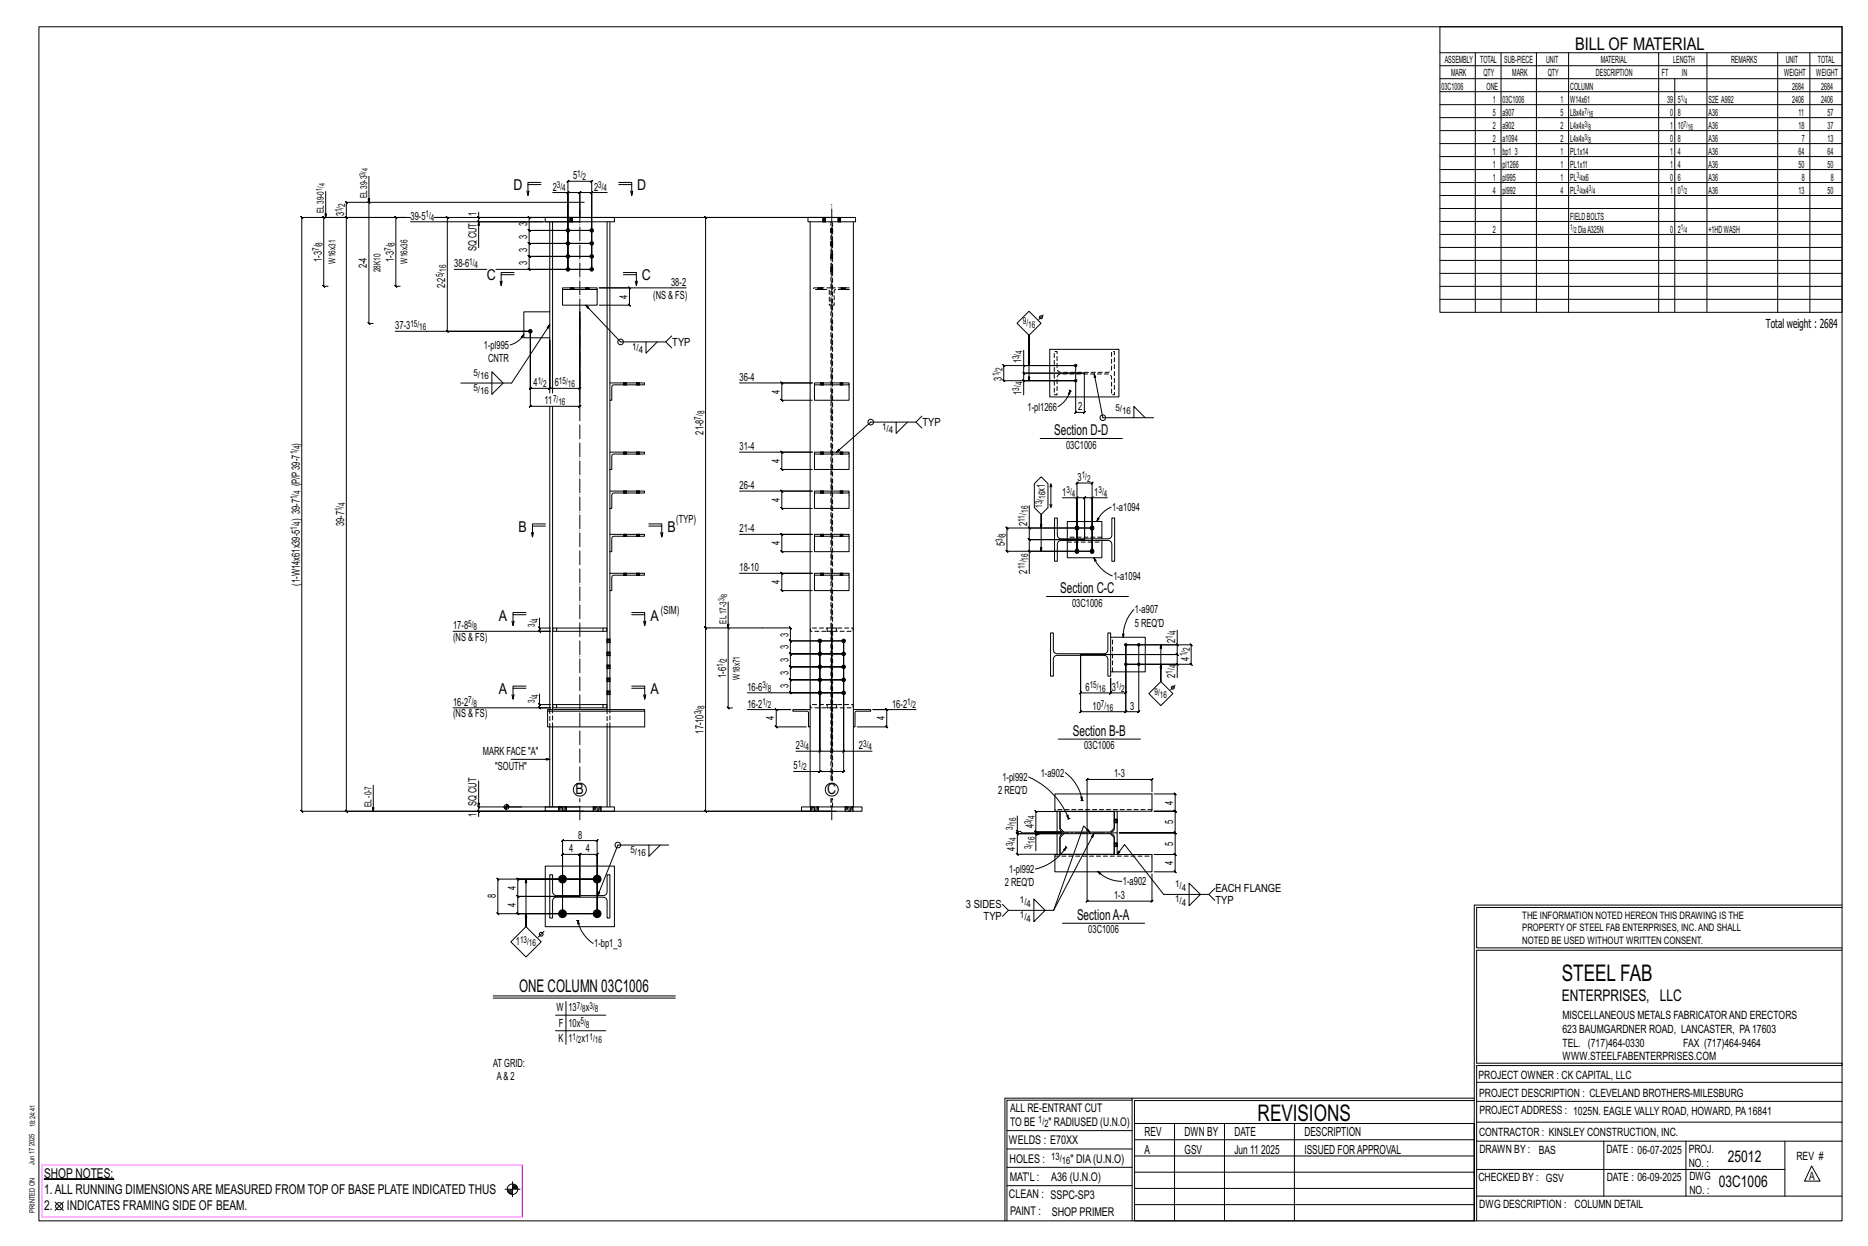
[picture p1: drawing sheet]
<svg xmlns="http://www.w3.org/2000/svg" width="914mm" height="610mm" viewBox="0 0 914 610" stroke-linecap="round" stroke-linejoin="round" font-family="sans-serif">
<g fill="#000" stroke="#000" stroke-width=".49">
<path d="M22 577h34z"/>
<circle cx="278" cy="119" r=".9"/>
<circle cx="278" cy="113" r=".9"/>
<circle cx="290" cy="113" r=".9"/>
<circle cx="290" cy="119" r=".9"/>
<circle cx="278" cy="125" r=".9"/>
<circle cx="278" cy="132" r=".9"/>
<circle cx="290" cy="125" r=".9"/>
<circle cx="290" cy="132" r=".9"/>
<circle cx="260" cy="162" r=".9"/>
<circle cx="527" cy="179" r=".6"/>
<circle cx="527" cy="186" r=".6"/>
<circle cx="527" cy="258" r="1"/>
<circle cx="535" cy="258" r="1"/>
<circle cx="527" cy="270" r="1"/>
<circle cx="535" cy="270" r="1"/>
<circle cx="401" cy="320" r=".9"/>
<circle cx="401" cy="314" r=".9"/>
<circle cx="413" cy="314" r=".9"/>
<circle cx="413" cy="320" r=".9"/>
<circle cx="551" cy="315" r=".6"/>
<circle cx="557" cy="315" r=".6"/>
<circle cx="401" cy="333" r=".9"/>
<circle cx="401" cy="326" r=".9"/>
<circle cx="401" cy="339" r=".9"/>
<circle cx="413" cy="333" r=".9"/>
<circle cx="413" cy="326" r=".9"/>
<circle cx="413" cy="339" r=".9"/>
<circle cx="551" cy="325" r=".6"/>
<circle cx="557" cy="325" r=".6"/>
<circle cx="275" cy="430" r="1.9"/>
<circle cx="292" cy="430" r="1.9"/>
<circle cx="275" cy="447" r="1.9"/>
<circle cx="292" cy="447" r="1.9"/>
</g>
<g fill="none" stroke="#000" stroke-width=".49">
<path d="M19 13h883v584h-883zM705 13h197v140h-197zM705 26h197M705 32h197M705 39h197M722 26v127M735 26v127M752 26v127M768 26v127M812 26v127M820 39v114M836 26v127"/>
<path d="M870 26v127M886 26v127M705 45h197M705 51h197M705 58h197M705 64h197M705 70h197M705 77h197M159 94v12M180 98l1 1zM181 86v72h-1l1 1v-1h2M258 93v3"/>
<path d="M258 90h7M265 89h-7v7l1-3M271 94h7v38v-43l1-1-1 1h12h-1l1-1v1v43v-38h7M278 94v1l1-1zM278 94h6l-1 1 1-1v12v-12l-1 1 1-1h6M286 99h-116l-1-1 1 1v7h-13M290 94l-1 1zM303 89h6v7l1-3M303 90h6M309 93v3M705 83h197M705 89h197"/>
<path d="M705 96h197M158 106l1 1zM158 106v34l1 1-1-1h3M169 106l1 1zM193 106l1 1zM194 106v34h-1l1 1v-1h2M199 106h-29h-1l1 1v-1v291l-1-1 1 1h116M201 106h-53h-1l1 1v-1v291l-1-1 1 1h259M201 109h65M234 106l1 1zM234 104v2h50h-25l1 1-1-1v7v-1l1 1h-1h31h-31v-1l1 1h-1v6l1 1-1-1h31h-31l1 1-1-1v6l1 1-1-1h31h-31l1 1-1-1v7v-1l1 1h-1h31h-47M234 106v3v-1l1 1h-1h50"/>
<path d="M234 109v12M267 106h34v3h-34zM269 109v83M270 109v83M279 106h.1M279 109h.1M280 106h.1M280 109h.1M297 109v238M299 109v238M396 106h23v3h-23zM397 109v238"/>
<path d="M403 106h.1M403 109h.1M404 106h.1M404 109h.1M407 118h.1M407 120h.1M407 112h.1M407 114h.1M407 106h-194h6h-1l1 1v-1v56h-1l1 1v-1h41h-67M408 118h.1M408 120h.1M408 112h.1"/>
<path d="M408 114h.1M409 106h-64l1 1-1-1v201M410 106h.1M410 109h.1M411 106h.1M411 109h.1M418 109v238M705 102h197M705 108h197M705 115h197M222 132h16M245 138v2"/>
<path d="M245 134h7M252 133h-7v7l1-2M305 133h7v7v-2M305 134h7M311 138l1 2M407 131h.1M407 133h.1M407 125h.1M407 126h.1M408 131h.1M408 133h.1M408 125h.1"/>
<path d="M408 126h.1M705 121h197M705 127h197M705 134h197M269 153h-13v12h13M269 159l-19 28h-24M275 141h17v1h-17zM275 142v7h17v-7M287 149l17 18h22l3-3M336 141h-43h15v-1l1 1h-1v8l1 1-1-1h-15M400 141h.1M400 142h.1"/>
<path d="M403 141h.1M403 142h.1M412 141h.1M412 142h.1M414 141h.1M414 142h.1M504 152l6 6-6 6-6-6zM511 154l-3 2M705 140h197M705 146h197M255 165l1-1v1zM256 164a11 11 0 0 1-6 5"/>
<path d="M260 162v28h-1l1-1v1h9l1-1-1 1v-24v24l1-1-1 1h15h-1l1-1v1v-37v46v-1l-1 1h1h-24v-1l-1 1h1zM316 167v6l6-6M326 167l3 3M501 178l1 1zM501 171v8h26h-36v-1l1 1h-1v7l1 1-1-1h36h-26v7M501 179v4v-1l1 1h-1h30M504 179v-15v22M514 171h34v23h-34zM527 179v23h-1l1-1v1h4h-1l1-1v1v-19M241 182l5 5-5 6zM269 199v148M270 199v148"/>
<path d="M299 187h16v1h-15l-1 1v7M305 187h.1M305 188h.1M307 187h.1M307 188h.1M312 187h.1M312 188h.1M313 187h.1M313 188h.1M362 187h36h-15h-1l1 1v-1v9l-1-1 1 1h15M399 187h17v1h-17zM399 188v8h17v-8"/>
<path d="M402 187h.1M402 188h.1M403 187h.1M403 188h.1M411 187h.1M411 188h.1M413 187h.1M413 188h.1M501 186l1 1zM523 191h1M524 191v2h-1zM524 191a13 13 0 0 1-6 8"/>
<path d="M524 191h.1M531 183h-30v-1l1 1h-1v3M536 183l4 21h25M439 207v5l5-5M448 207l3 2M451 204l-3 3h-22l-16 14M509 215h40M555 204v-5l6 5M299 221h16v1h-15l-1 1v7M305 221h.1M305 222h.1M307 221h.1"/>
<path d="M307 222h.1M312 221h.1M312 222h.1M313 221h.1M313 222h.1M362 221h36h-15h-1l1 1v-1v9l-1-1 1 1h15M399 221h17v1h-17zM399 222v8h17v-8M402 221h.1M402 222h.1M403 221h.1M403 222h.1"/>
<path d="M411 221h.1M411 222h.1M413 221h.1M413 222h.1M506 237l4-4 3 4v11l-3 4-4-4zM514 238v-1v11M514 237l1 1M261 257h6M267 256h-6v7v-2M299 240h16v1h-15l-1 1v7M305 240h.1M305 241h.1"/>
<path d="M307 240h.1M307 241h.1M312 240h.1M312 241h.1M313 240h.1M313 241h.1M318 256h6v7v-2M318 257h6M362 240h36h-15h-1l1 1v-1v9l-1-1 1 1h15M399 240h17v1h-17zM399 241v8h17v-8M402 240h.1"/>
<path d="M402 241h.1M403 240h.1M403 241h.1M411 240h.1M411 241h.1M413 240h.1M413 241h.1M503 258l1 1zM504 247v11h31h-42h-1l1 1v-1v12l-1-1 1 1h42h-31v11M504 258v6h-1l1 1v-1h27M510 258v-6v18M514 247v1l1-1"/>
<path d="M516 253h2v9v1l1 1 24-1 1-1v-9h2v22h-2v-9v-1l-2-1-23 1-1 1v9h-2zM520 244h7v26v-34v1l1-1h-1h8l-1 1 1-1v34v-26h7M527 244l1-1zM527 244h4h-1l1-1v1v20M534 244l1-1zM535 244h-4v-1l-1 1h1v20M537 253l1 1-1 1zM544 248a13 13 0 0 0-7 7M260 261l1 2M299 261h16v1h-15l-1 1v7M305 261h.1M305 262h.1"/>
<path d="M307 261h.1M307 262h.1M312 261h.1M312 262h.1M313 261h.1M313 262h.1M323 261l1 2M362 261h36h-15h-1l1 1v-1v9l-1-1 1 1h15M399 261h17v1h-17zM399 262v8h17v-8M402 261h.1M402 262h.1"/>
<path d="M403 261h.1M403 262h.1M411 261h.1M411 262h.1M413 261h.1M413 262h.1M503 269l1 1zM522 264v-9h17v9M522 264v9h17v-9M531 264h-27h-1l1 1v-1v6M535 273l2 1-1 1zM535 273a17 17 0 0 0 9 9"/>
<path d="M257 300h-6v6l1-2M299 280h16v1h-15l-1 1v7M305 280h.1M305 281h.1M307 280h.1M307 281h.1M309 300h7v6v-2M312 280h.1M312 281h.1M313 280h.1M313 281h.1M356 295v51l1 1-1-1h3"/>
<path d="M362 280h36h-15h-1l1 1v-1v9l-1-1 1 1h15M399 280h17v1h-17zM399 281v8h17v-8M402 280h.1M402 281h.1M403 280h.1M403 281h.1M411 280h.1M411 281h.1M413 280h.1M413 281h.1M512 292h40"/>
<path d="M555 298a19 19 0 0 0-5 14M251 304v2M251 301h6M264 307l1 1zM264 302v5h6M264 307v2v-1l1 1h-1h6h-48M271 307h26v2h-26zM297 319h.1M297 314h.1M297 313h.1M299 319h.1M299 314h.1"/>
<path d="M299 313h.1M309 301h7M315 304l1 2M345 307l1 1zM356 307l1 1zM514 310h2v8v1l1 1h24l1-2v-8h2v21h-2v-9v-1h-1h-24l-1 1v9h-2zM544 312h17v17h-17M549 310h1v2zM551 315v24h1l-1 1v-1h-7l-1 1 1-1v-7v7l-1 1 1-1h-15l-1 1 1-1v-19M568 315v18v-8M576 315l1 1zM576 308v7h-25v33v1l1-1h-1h6v1l1-1h-1v-33"/>
<path d="M576 315v5l1 1-1-1h-47M251 340v2M251 337h6M257 336h-6v6l1-2M264 340v5h6M297 340h.1M297 338h.1M297 333h.1M297 332h.1M297 327h.1M297 325h.1M297 321h.1"/>
<path d="M299 340h.1M299 338h.1M299 333h.1M299 332h.1M299 327h.1M299 325h.1M299 321h.1M309 336h7v6v-2M309 337h7M315 340l1 2M366 339h47h-26l-1-1 1 1v-6l-1-1 1 1h26h-26l-1-1 1 1v-7v1l-1-1h1h26h-26v1l-1-1h1v-6l-1-1 1 1h26h-26l-1-1 1 1v-6l-1-1 1 1h26h-26l-1-1 1 1v-7v1l-1-1h1h-42l1 1-1-1v90v-1l1 1h-1h64M529 320v28l-1 1 1-1h22v1l1-1h-1v-33h32l1 1-1-1v10v-1l1 1h-1h-32h25v7"/>
<path d="M529 320h47l1 1-1-1v5M562 339l6-6 6 6-6 6zM575 335l-2 3M576 324l1 1zM264 344l1 1zM264 345v1l1 1-1-1h6h-48M268 347h48v1h-48zM268 348v8h48v-8M269 356v39M270 356v39M271 345h26v1h-26zM297 356v39"/>
<path d="M299 356v39M366 347h21h-7h-1l1 1v-1v9l-1-1 1 1h15M388 347h9v9h-1v-8h-8zM397 356v39M418 347h8v1h-7v8h-1zM418 356v39M448 347h-21h7l1 1-1-1v9v-1l1 1h-1h-14M250 372h19M390 368h11v-54v63h-13M401 368l1-1zM401 377v1l1-1zM401 368h6l1-1-1 1v-61v61l1-1-1 1h6"/>
<path d="M413 368v-1l-1 1zM427 368h-14v-54v63l-1 1 1-1h-12M518 362h40M521 378a21 21 0 0 1 9 14M183 384v13M234 396l1 1zM234 382v13M247 395h8M247 395h1M247 396h1M248 393v3M248 395h1"/>
<path d="M248 394h1M248 394h.1M267 395h34v2h-34zM273 395h.1M273 397h.1M277 395h.1M277 397h.1M284 397h-50v2M284 395h-50v-1l1 1h-1v2M290 395h.1M290 397h.1M294 395h.1"/>
<path d="M294 397h.1M392 395h30v2h-30zM397 395h.1M397 397h.1M401 395h.1M401 397h.1M414 395h.1M414 397h.1M418 395h.1M418 397h.1M498 399v8h1h1h16h-7v1h-2v8M504 380a37 37 0 0 1 19 21"/>
<path d="M517 397h-1v-9h48v9h-17M517 397h2v8v2h2h23l1-2v-8h2v21h17v9h-48v-9h1zM518 397h-11l1 1-1-1v10l1 1-1-1h13h-13l1 1-1-1v1M519 397h26M522 399h1v2zM529 390h1v2zM529 392h1M530 392h.1M564 387v-6l-1 1 1-1h-32h1l-1 1v-1v60l1-1-1 1h32h-1l1-1v1v-13M565 388h10l1 1-1-1v9v-1l1 1h-1h-10h10v-1l1 1h-1v10l1 1-1-1h-27h27l1 1-1-1v11l1 1-1-1h-10h10l1 1-1-1v9v-1l1 1h-1h-10M275 411v1l1-1h-1h17v1l1-1h-1v36v-29l1-1-1 1h-8v-1l-1 1h1v21v-21v-1l-1 1h1h-9l1-1-1 1v29zM318 413v6l5-6"/>
<path d="M327 413h-25l-9 25M497 406l1 1zM498 407v1l-1-1 1 1h22h-22l-1-1 1 1v10l-1-1 1 1h20M507 408l1 1zM517 418h28M519 418v-8l1-2h24l1 2v8h2l1-1v-1l-1 2 3-5 20 25h22l3-3M521 416l1-1-1 1zM521 408l-2 2v8h26v-8l-1-2M521 407l-2-2v-8h26v8l-1 2M522 414v1M522 415a24 24 0 0 1-15 10M522 415h.1"/>
<path d="M523 401h.1M524 401h-1M533 407l-3-3-14 41M535 408l-19 37M545 414h.1M545 412h.1M545 403h.1M545 401h.1M547 414h.1M547 412h.1M547 403h.1M547 401h.1"/>
<path d="M243 430h1h48h-39l1 1-1-1v9v-1l1 1h-1h31h-31v-1l1 1h-1v8l1 1-1-1h39h-48v1l-1-1h1v-17v1zM257 430v23v-6M267 424h34v29h-34zM269 428h1v8l1 2h1h24l1-2v-8h2v21h-2v-8v-2h-2h-23l-2 2v8h-1zM506 440l6 5-6 6zM537 426l2 1-1 1zM537 426a17 17 0 0 0 12 5M582 432l6 6-6 5zM592 438l3 3M266 456l-2 2M282 450h1M283 450l1 2h-1z"/>
<path d="M283 450a18 18 0 0 0 7 12M283 450h.1M491 442l3 3h22M494 445l-3 3M520 452h40M722 443v154M722 443h180M902 444h-179v20h179M250 461l7-8 8 8-8 7zM902 465h-179v55h179v1h-179v76M241 487h90M241 488h90"/>
<path d="M272 497h25M277 490v21M272 504h25M554 538h-61v59M554 537h168M722 538h-167v13M723 539h179M723 530h179M493 553h61M555 550h167v47h-167zM555 558h167M575 550v47"/>
<path d="M599 550v47M634 550v47M723 549h179M723 558h179M785 558v27M825 558v27M874 558v27M251 578v8M251 580h1M493 571h61M493 562h61M555 573h167"/>
<path d="M555 566h167M723 572h151M887 570l4 8h-8zM27 588l4 4M31 588l-4 4M247 582h8M248 582h3M248 583h3M249 583h2M249 584h2M251 581h2M251 580h2"/>
<path d="M492 597v-60h62v60M493 580h61M555 589h167M555 581h167M723 585h179"/>
<circle cx="510" cy="155" r=".7"/>
<circle cx="304" cy="167" r="1.4"/>
<circle cx="426" cy="207" r="1.4"/>
<circle cx="540" cy="204" r="1.4"/>
<circle cx="574" cy="336" r=".7"/>
<circle cx="248" cy="395" r="1.2"/>
<circle cx="284" cy="386" r="3"/>
<circle cx="407" cy="386" r="3"/>
<circle cx="302" cy="413" r="1.4"/>
<circle cx="265" cy="457" r=".9"/>
<circle cx="29" cy="590" r="1.8"/>
<circle cx="251" cy="582" r="2.6"/>
</g>
<path d="M21 570h235v26h-235z" fill="none" stroke="#f0f" stroke-width=".5"/>
<g fill="none" stroke="#000" stroke-width=".49" stroke-dasharray="2 1.4">
<path d="M279 106h.1M279 106v3M279 109h.1M279 109v-3M279 106l1 3zM280 109v-3M280 106h.1M280 109h.1M403 106h.1M403 106v3M403 109h.1M403 109v-3"/>
<path d="M403 106v3zM403 109l1-3M403 106h1M404 109v-3M404 109h.1M407 119h1zM407 119h1M407 118h1M407 118h.1M407 120h.1M407 120h1M407 119l1 1"/>
<path d="M407 112l1 1zM407 112h1M407 112h.1M407 114h.1M407 113l1 1M407 113h1M407 109v273M407 114h1M408 118h-1M408 112h-1M408 118h.1M408 119h.1"/>
<path d="M408 112h.1M408 113h.1M410 106h.1M410 106v3M410 109h.1M410 109v-3M411 106v3zM411 109v-3M411 106h.1M411 109h.1M407 131l1 1zM407 131h1"/>
<path d="M407 131h.1M407 133h.1M407 132l1 1M407 132h1M407 125h1zM407 125h1M407 125h.1M407 126h.1M407 126h1M407 125l1 1M407 133h1M408 131h-1"/>
<path d="M408 125h-1M408 131h.1M408 132h.1M408 125h.1M408 125v1M279 141v1zM279 141h.1M280 141l-1 1M280 142v-1l-1 1M280 141v1M281 141v1M287 141v1z"/>
<path d="M287 141h.1M287 141v1M287 142l1-1-1 1M288 141v1M400 141v1M400 141h.1M401 141l-1 1M401 141v1M401 142l1-1-1 1M402 141v1M402 141h1M403 142h-1"/>
<path d="M403 142v-1M407 141h-9v1h8v7h1M408 149l1-7h7v-1h-8M412 141v1M412 141h.1M413 141l-1 1M413 142v-1l-1 1M413 141v1M414 141v1M414 141h.1M414 142h.1M414 142v-1"/>
<path d="M516 172h1v8l1 2h1h24l1-2v-8h1v21h-1v-8v-2h-2h-23l-2 2v8h-1zM305 187v1M305 187h.1M306 187l-1 1M306 187v1zM306 187v1M306 188h.1M307 187h.1M307 188h.1M307 188v-1M312 187v1M312 187h.1"/>
<path d="M312 187l1 1zM312 188h.1M313 187v1M313 187h.1M313 188h.1M313 188v-1M402 187v1M402 187h.1M402 187l1 1zM402 188h.1M403 187v1M403 187h.1"/>
<path d="M403 188h.1M403 188v-1M411 187v1M411 187h.1M412 187l-1 1M412 187v1zM412 188h.1M412 187v1M412 187h1M413 188h-1M413 188v-1M305 221v1"/>
<path d="M305 221h.1M306 221l-1 1M306 221v1zM306 221v1M306 222h.1M307 221h.1M307 222h.1M307 222v-1M312 221v1M312 221h.1M312 221l1 1zM312 222h.1"/>
<path d="M313 221v1M313 221h.1M313 222h.1M313 222v-1M402 221v1M402 221h.1M402 221l1 1zM402 222h.1M403 221v1M403 221h.1M403 222h.1M403 222v-1"/>
<path d="M411 221v1M411 221h.1M412 221l-1 1M412 221v1zM412 222h.1M412 221v1M412 221h1M413 222h-1M413 222v-1M305 240v1M305 240h.1M306 240l-1 1"/>
<path d="M306 240v1zM306 240v1M306 241h.1M307 240h.1M307 241h.1M307 241v-1M312 240v1M312 240h.1M312 240l1 1zM312 241h.1M313 240v1M313 240h.1"/>
<path d="M313 241h.1M313 241v-1M402 240v1M402 240h.1M402 240l1 1zM402 241h.1M403 240v1M403 240h.1M403 241h.1M403 241v-1M411 240v1M411 240h.1"/>
<path d="M412 240l-1 1M412 240v1zM412 241h.1M412 240v1M412 240h1M413 241h-1M413 241v-1M305 261v1M305 261h.1M306 261l-1 1M306 261v1zM306 261v1"/>
<path d="M306 262h.1M307 261h.1M307 262h.1M307 262v-1M312 261v1M312 261h.1M312 261l1 1zM312 262h.1M313 261v1M313 261h.1M313 262h.1M313 262v-1"/>
<path d="M402 261v1M402 261h.1M402 261l1 1zM402 262h.1M403 261v1M403 261h.1M403 262h.1M403 262v-1M411 261v1M411 261h.1M412 261l-1 1M412 261v1z"/>
<path d="M412 262h.1M412 261v1M412 261h1M413 262h-1M413 262v-1M522 265h17M539 263h-17M305 280v1M305 280h.1M306 280l-1 1M306 280v1zM306 280v1"/>
<path d="M306 281h.1M307 280h.1M307 281h.1M307 281v-1M312 280v1M312 280h.1M312 280l1 1zM312 281h.1M313 280v1M313 280h.1M313 281h.1M313 281v-1"/>
<path d="M402 280v1M402 280h.1M402 280l1 1zM402 281h.1M403 280v1M403 280h.1M403 281h.1M403 281v-1M411 280v1M411 280h.1M412 280l-1 1M412 280v1z"/>
<path d="M412 281h.1M412 280v1M412 280h1M413 281h-1M413 281v-1M272 309v-2M295 307v2M297 320h2zM297 320h.1M297 314h2zM297 314h.1M297 314v-1"/>
<path d="M297 314h2M299 319h-2M299 313h-2M299 319h.1M299 320l-2-1M299 314h-2M299 314h.1M299 313h.1M299 314l-2-1M397 307h8v2h-8zM405 309h2M407 307h-2"/>
<path d="M408 309h1M409 307h9v2h-9zM409 307h-1M297 339h2zM297 340h.1M297 339h.1M297 333h2zM297 333h.1M297 333v-1M297 326l2 1zM297 327h.1M297 326h.1"/>
<path d="M297 321h.1M297 340h2M297 333h2M297 327h2M297 321h2M299 338h-2M299 332h-2M299 325h-2M299 339h-2M299 340h-2M299 340h.1M299 338h.1"/>
<path d="M299 339l-2-1M299 333h-2M299 333h.1M299 332h.1M299 333l-2-1M299 327h-2M299 327h.1M299 325h.1M299 326l-2-1M299 326h-2M299 320h-2M299 321h-2"/>
<path d="M299 321h.1M545 329v-17M269 347v9M270 356v-9M272 346v-1M295 345v1M297 347v9M299 356v-9M397 345h8v1h-8zM405 346h2M407 345h-2M408 346h1"/>
<path d="M409 345h9v1h-9zM409 345h-1M273 395v2M273 395h1M274 395l-1 2M275 395h-1v2M275 395h1v2h-1zM275 395v2h-1M275 397h.1M276 395h1v2h-1M277 395v2M277 395h.1"/>
<path d="M277 397h.1M277 397v-2M290 395v2M290 395h1M291 395l-1 2M292 395h-1v2M292 395h1v2h-1zM292 395v2h-1M292 397h.1M293 395h1v2h-1M294 395v2M294 395h.1"/>
<path d="M294 397h.1M294 397v-2M397 395v2M397 395h.1M398 395h-1v2M399 395v2zM399 395h-1v2h-1M399 397h-1M399 395h1v2h-1M400 395v2M400 395h1M401 397h-1"/>
<path d="M401 397v-2M407 391v4M408 395v-4M408 382v-273M414 395v2M414 395h.1M415 395h-1v2M416 395v2zM416 395h-1v2h-1M416 397h-1M416 395h1v2h-1M417 395v2"/>
<path d="M417 395h1M418 397h-1M418 397v-2M564 396h-48M516 419h48M545 413l2 1zM545 414h.1M545 413h.1M545 402h2zM545 403v-1M545 402v-1M545 414h2"/>
<path d="M545 403h2M547 412h-2M547 401h-2M547 414h-2M547 414h.1M547 412v1M547 413l-2-1M547 413h-2M547 402h-2M547 402v1M547 401h.1M547 402l-2-1"/>
</g>
<path d="M284 382v-282M407 382v-282M284 401v-10M407 401v-10" fill="none" stroke="#000" stroke-width=".49" stroke-dasharray="6.8 1 0 1"/>
<path d="M517 407h30" fill="none" stroke="#000" stroke-width=".49" stroke-dasharray="5.8 1 1 1"/>
<g font-size="11.2">
<text x="764" y="480">STEEL FAB</text>
<text x="616" y="548">REVISIONS</text>
</g>
<g font-size="8.6">
<text x="771" y="24">BILL OF MATERIAL</text>
<text x="254" y="485">ONE COLUMN 03C1006</text>
</g>
<g font-size="7.9">
<text x="765" y="490">ENTERPRISES, LLC</text>
<text x="846" y="569">25012</text>
<text x="841" y="581">03C1006</text>
</g>
<g font-size="7.3">
<text x="251" y="93">D</text>
<text x="312" y="93">D</text>
<text x="238" y="137">C</text>
<text x="314" y="137">C</text>
<text x="516" y="213">Section D-D</text>
<text x="254" y="260">B</text>
<text x="327" y="260">B</text>
<text x="519" y="290">Section C-C</text>
<text x="244" y="304">A</text>
<text x="318" y="304">A</text>
<text x="244" y="340">A</text>
<text x="318" y="340">A</text>
<text x="525" y="360">Section B-B</text>
<text x="282" y="389">B</text>
<text x="405" y="389">C</text>
<text x="527" y="450">SectionA-A</text>
</g>
<g font-size="6.6">
<text x="22" y="576">SHOP NOTES:</text>
<text x="22" y="584">1.ALL RUNNING DIMENSIONSARE MEASURED FROM TOP OF BASE PLATE INDICATED THUS</text>
<text x="22" y="592">2.</text>
<text x="33" y="592">INDICATES FRAMING SIDE OF BEAM.</text>
</g>
<g font-size="6.1">
<text x="864" y="161">Total weight : 2684</text>
<text x="560" y="556">REV</text>
<text x="580" y="556">DWN BY</text>
<text x="604" y="556">DATE</text>
<text x="639" y="556">DESCRIPTION</text>
<text x="560" y="564">A</text>
<text x="580" y="564">GSV</text>
<text x="604" y="564">Jun 11</text>
<text x="617" y="564">2025</text>
<text x="639" y="564">ISSUED FORAPPROVAL</text>
</g>
<g font-size="5.9">
<text x="494" y="560">WELDS : E70XX</text>
<text x="494" y="569">HOLES :</text>
<text x="524" y="569">&quot; DIA(U.N.O)</text>
<text x="494" y="578">MAT'L :</text>
<text x="515" y="578">A36 (U.N.O)</text>
<text x="494" y="586">CLEAN : SSPC-SP3</text>
<text x="495" y="595">PAINT :</text>
<text x="515" y="595">SHOP PRIMER</text>
</g>
<g font-size="5.8">
<text x="494" y="544">ALL RE-ENTRANT CUT</text>
<text x="494" y="551">TO BE</text>
<text x="513" y="551">&quot; RADIUSED (U.N.O)</text>
</g>
<g font-size="5.6">
<text x="765" y="499">MISCELLANEOUS METALS FABRICATORAND ERECTORS</text>
<text x="765" y="505">623 BAUMGARDNER ROAD, LANCASTER, PA17603</text>
<text x="765" y="512">TEL. (717)464-0330</text>
<text x="824" y="512">FAX (717)464-9464</text>
<text x="765" y="519">WWW.STEELFABENTERPRISES.COM</text>
<text x="724" y="528">PROJECT OWNER : CK CAPITAL, LLC</text>
<text x="724" y="537">PROJECT DESCRIPTION : CLEVELAND BROTHERS-MILESBURG</text>
<text x="724" y="545">PROJECTADDRESS : 1025N. EAGLE VALLY ROAD, HOWARD, PA16841</text>
<text x="724" y="556">CONTRACTOR : KINSLEY CONSTRUCTION, INC.</text>
<text x="724" y="564">DRAWN BY :</text>
<text x="753" y="564">BAS</text>
<text x="786" y="564">DATE : 06-07-2025</text>
<text x="827" y="564">PROJ.</text>
<text x="879" y="568">REV #</text>
<text x="827" y="571">NO. :</text>
<text x="724" y="578">CHECKED BY : GSV</text>
<text x="787" y="578">DATE : 06-09-2025</text>
<text x="827" y="578">DWG</text>
<text x="886" y="578">A</text>
<text x="827" y="584">NO. :</text>
<text x="724" y="591">DWG DESCRIPTION : COLUMN DETAIL</text>
</g>
<g font-size="5.5">
<text x="281" y="88">5</text>
<text x="271" y="93">2</text>
<text x="291" y="93">2</text>
<text x="169" y="106" transform="rotate(-90 169 106)">3</text>
<text x="201" y="108">39-5</text>
<text x="233" y="106" transform="rotate(-90 233 106)">1</text>
<text x="258" y="111" transform="rotate(-90 258 111)">3</text>
<text x="258" y="117" transform="rotate(-90 258 117)">3</text>
<text x="233" y="123" transform="rotate(-90 233 123)">SQ CUT</text>
<text x="258" y="123" transform="rotate(-90 258 123)">3</text>
<text x="157" y="128" transform="rotate(-90 157 128)">1-3</text>
<text x="180" y="131" transform="rotate(-90 180 131)">2-4</text>
<text x="193" y="128" transform="rotate(-90 193 128)">1-3</text>
<text x="222" y="131">38-6</text>
<text x="258" y="130" transform="rotate(-90 258 130)">3</text>
<text x="218" y="141" transform="rotate(-90 218 141)">2-2</text>
<text x="329" y="140">38-2</text>
<text x="307" y="146" transform="rotate(-90 307 146)">4</text>
<text x="320" y="146">(NS &amp; FS)</text>
<text x="193" y="161">37-3</text>
<text x="237" y="171">1-pl995</text>
<text x="329" y="169">TYP</text>
<text x="239" y="177">CNTR</text>
<text x="500" y="178" transform="rotate(-90 500 178)">1</text>
<text x="261" y="189">4</text>
<text x="272" y="189">6</text>
<text x="362" y="186">36-4</text>
<text x="490" y="186" transform="rotate(-90 490 186)">3</text>
<text x="267" y="198">11</text>
<text x="382" y="193" transform="rotate(-90 382 193)">4</text>
<text x="500" y="193" transform="rotate(-90 500 193)">1</text>
<text x="503" y="201">1-pl1266</text>
<text x="528" y="201">2</text>
<text x="452" y="208">TYP</text>
<text x="344" y="213" transform="rotate(-90 344 213)">21-8</text>
<text x="147" y="218" transform="rotate(-90 147 218)">)</text>
<text x="362" y="220">31-4</text>
<text x="522" y="219">03C1006</text>
<text x="382" y="226" transform="rotate(-90 382 226)">4</text>
<text x="147" y="238" transform="rotate(-90 147 238)">(P/P39-7</text>
<text x="362" y="239">26-4</text>
<text x="527" y="235">3</text>
<text x="382" y="246" transform="rotate(-90 382 246)">4</text>
<text x="511" y="241" transform="rotate(-90 511 241)">x1</text>
<text x="520" y="243">1</text>
<text x="536" y="243">1</text>
<text x="544" y="250">1-a1094</text>
<text x="147" y="255" transform="rotate(-90 147 255)">) 39-7</text>
<text x="169" y="258" transform="rotate(-90 169 258)">39-7</text>
<text x="331" y="256">(TYP)</text>
<text x="503" y="257" transform="rotate(-90 503 257)">2</text>
<text x="362" y="260">21-4</text>
<text x="382" y="267" transform="rotate(-90 382 267)">4</text>
<text x="492" y="267" transform="rotate(-90 492 267)">5</text>
<text x="362" y="279">18-10</text>
<text x="503" y="281" transform="rotate(-90 503 281)">2</text>
<text x="147" y="287" transform="rotate(-90 147 287)">(1-W14x61x39-5</text>
<text x="382" y="286" transform="rotate(-90 382 286)">4</text>
<text x="545" y="284">1-a1094</text>
<text x="525" y="297">03C1006</text>
<text x="324" y="301">(SIM)</text>
<text x="556" y="300">1-a907</text>
<text x="222" y="308">17-8</text>
<text x="386" y="311" transform="rotate(-90 386 311)">3</text>
<text x="556" y="307">5 REQ'D</text>
<text x="222" y="313">(NS &amp; FS)</text>
<text x="386" y="318" transform="rotate(-90 386 318)">3</text>
<text x="575" y="315" transform="rotate(-90 575 315)">2</text>
<text x="582" y="323" transform="rotate(-90 582 323)">4</text>
<text x="386" y="324" transform="rotate(-90 386 324)">3</text>
<text x="355" y="332" transform="rotate(-90 355 332)">1-6</text>
<text x="386" y="330" transform="rotate(-90 386 330)">3</text>
<text x="575" y="332" transform="rotate(-90 575 332)">2</text>
<text x="366" y="338">16-6</text>
<text x="386" y="337" transform="rotate(-90 386 337)">3</text>
<text x="531" y="338">6</text>
<text x="544" y="338">3</text>
<text x="222" y="345">16-2</text>
<text x="366" y="346">16-2</text>
<text x="437" y="346">16-2</text>
<text x="535" y="347">10</text>
<text x="553" y="347">3</text>
<text x="222" y="351">(NS &amp; FS)</text>
<text x="379" y="352" transform="rotate(-90 379 352)">4</text>
<text x="433" y="352" transform="rotate(-90 433 352)">4</text>
<text x="344" y="359" transform="rotate(-90 344 359)">17-10</text>
<text x="236" y="369">MARK FACE &quot;A&quot;</text>
<text x="390" y="367">2</text>
<text x="420" y="367">2</text>
<text x="531" y="367">03C1006</text>
<text x="242" y="377">&quot;SOUTH&quot;</text>
<text x="388" y="376">5</text>
<text x="491" y="382">1-pl992</text>
<text x="509" y="380">1-a902</text>
<text x="545" y="380">1-3</text>
<text x="489" y="389">2 REQ'D</text>
<text x="233" y="394" transform="rotate(-90 233 394)">SQ CUT</text>
<text x="574" y="394" transform="rotate(-90 574 394)">4</text>
<text x="233" y="399" transform="rotate(-90 233 399)">1</text>
<text x="506" y="405" transform="rotate(-90 506 405)">4</text>
<text x="574" y="403" transform="rotate(-90 574 403)">5</text>
<text x="283" y="410">8</text>
<text x="574" y="414" transform="rotate(-90 574 414)">5</text>
<text x="279" y="417">4</text>
<text x="287" y="417">4</text>
<text x="497" y="416" transform="rotate(-90 497 416)">4</text>
<text x="574" y="423" transform="rotate(-90 574 423)">4</text>
<text x="494" y="427">1-pl992</text>
<text x="252" y="435" transform="rotate(-90 252 435)">4</text>
<text x="492" y="434">2 REQ'D</text>
<text x="550" y="433">1-a902</text>
<text x="595" y="437">EACH FLANGE</text>
<text x="243" y="439" transform="rotate(-90 243 439)">8</text>
<text x="252" y="444" transform="rotate(-90 252 444)">4</text>
<text x="545" y="440">1-3</text>
<text x="595" y="442">TYP</text>
<text x="473" y="444">3 SIDES</text>
<text x="481" y="450">TYP</text>
<text x="533" y="457">03C1006</text>
<text x="253" y="463">1</text>
<text x="291" y="463">1-bp1_3</text>
<text x="272" y="495">W</text>
<text x="278" y="495">13</text>
<text x="287" y="495">x</text>
<text x="274" y="502">F</text>
<text x="278" y="502">10x</text>
<text x="273" y="510">K</text>
<text x="278" y="510">1</text>
<text x="285" y="510">x1</text>
<text x="241" y="522">AT GRID:</text>
<text x="243" y="529">A&amp; 2</text>
</g>
<g font-size="5">
<text x="745" y="450">THE INFORMATION NOTED HEREON THIS DRAWING IS THE</text>
<text x="745" y="456">PROPERTY OF STEEL FAB ENTERPRISES, INC.AND SHALL</text>
<text x="745" y="462">NOTED BE USED WITHOUT WRITTEN CONSENT.</text>
<text x="508" y="550">1/</text>
<text x="511" y="551">2</text>
<text x="515" y="568">13/</text>
<text x="520" y="570">16</text>
</g>
<g font-size="4.9">
<text x="707" y="31">ASSEMBLY</text>
<text x="725" y="31">TOTAL</text>
<text x="736" y="31">SUB-PIECE</text>
<text x="757" y="31">UNIT</text>
<text x="784" y="31">MATERIAL</text>
<text x="819" y="31">LENGTH</text>
<text x="847" y="31">REMARKS</text>
<text x="874" y="31">UNIT</text>
<text x="890" y="31">TOTAL</text>
<text x="710" y="37">MARK</text>
<text x="726" y="37">QTY</text>
<text x="740" y="37">MARK</text>
<text x="758" y="37">QTY</text>
<text x="781" y="37">DESCRIPTION</text>
<text x="814" y="37">FT</text>
<text x="823" y="37">IN</text>
<text x="873" y="37">WEIGHT</text>
<text x="889" y="37">WEIGHT</text>
<text x="706" y="44">03C1006</text>
<text x="728" y="44">ONE</text>
<text x="769" y="44">COLUMN</text>
<text x="877" y="44">2684</text>
<text x="891" y="44">2684</text>
<text x="731" y="50">1</text>
<text x="736" y="50">03C1006</text>
<text x="764" y="50">1</text>
<text x="769" y="50">W14x61</text>
<text x="816" y="50">39</text>
<text x="821" y="50">5</text>
<text x="836" y="50">S2E A992</text>
<text x="877" y="50">2406</text>
<text x="891" y="50">2406</text>
<text x="731" y="57">5</text>
<text x="736" y="57">a907</text>
<text x="764" y="57">5</text>
<text x="769" y="57">L8x4x</text>
<text x="818" y="57">0</text>
<text x="821" y="57">8</text>
<text x="836" y="57">A36</text>
<text x="880" y="57">11</text>
<text x="895" y="57">57</text>
<text x="731" y="63">2</text>
<text x="736" y="63">a902</text>
<text x="764" y="63">2</text>
<text x="769" y="63">L4x4x</text>
<text x="818" y="63">1</text>
<text x="821" y="63">10</text>
<text x="836" y="63">A36</text>
<text x="880" y="63">18</text>
<text x="895" y="63">37</text>
<text x="731" y="69">2</text>
<text x="736" y="69">a1094</text>
<text x="764" y="69">2</text>
<text x="769" y="69">L4x4x</text>
<text x="818" y="69">0</text>
<text x="821" y="69">8</text>
<text x="836" y="69">A36</text>
<text x="882" y="69">7</text>
<text x="895" y="69">13</text>
<text x="731" y="76">1</text>
<text x="736" y="76">bp1_3</text>
<text x="764" y="76">1</text>
<text x="769" y="76">PL1x14</text>
<text x="818" y="76">1</text>
<text x="821" y="76">4</text>
<text x="836" y="76">A36</text>
<text x="880" y="76">64</text>
<text x="895" y="76">64</text>
<text x="731" y="82">1</text>
<text x="736" y="82">pl1266</text>
<text x="764" y="82">1</text>
<text x="769" y="82">PL1x11</text>
<text x="818" y="82">1</text>
<text x="821" y="82">4</text>
<text x="836" y="82">A36</text>
<text x="880" y="82">50</text>
<text x="895" y="82">50</text>
<text x="731" y="88">1</text>
<text x="736" y="88">pl995</text>
<text x="764" y="88">1</text>
<text x="769" y="88">PL x6</text>
<text x="818" y="88">0</text>
<text x="821" y="88">6</text>
<text x="836" y="88">A36</text>
<text x="882" y="88">8</text>
<text x="896" y="88">8</text>
<text x="731" y="95">4</text>
<text x="736" y="95">pl992</text>
<text x="764" y="95">4</text>
<text x="769" y="95">PL x4</text>
<text x="818" y="95">1</text>
<text x="821" y="95">0</text>
<text x="836" y="95">A36</text>
<text x="880" y="95">13</text>
<text x="895" y="95">50</text>
<text x="769" y="107">FIELDBOLTS</text>
<text x="731" y="114">2</text>
<text x="772" y="114">DiaA325N</text>
<text x="818" y="114">0</text>
<text x="821" y="114">2</text>
<text x="836" y="114">+1HDWASH</text>
</g>
<g font-size="4.7">
<text x="283" y="86">1/</text>
<text x="285" y="88">2</text>
<text x="273" y="92">3/</text>
<text x="275" y="94">4</text>
<text x="293" y="92">3/</text>
<text x="295" y="94">4</text>
<text x="169" y="101" transform="rotate(-90 169 101)">2</text>
<text x="180" y="97" transform="rotate(-90 180 97)">EL39-3</text>
<text x="159" y="104" transform="rotate(-90 159 104)">EL39-0</text>
<text x="167" y="104" transform="rotate(-90 167 104)">1/</text>
<text x="208" y="106">1/</text>
<text x="211" y="108">4</text>
<text x="156" y="123" transform="rotate(-90 156 123)">7/</text>
<text x="158" y="120" transform="rotate(-90 158 120)">8</text>
<text x="192" y="123" transform="rotate(-90 192 123)">7/</text>
<text x="193" y="120" transform="rotate(-90 193 120)">8</text>
<text x="164" y="129" transform="rotate(-90 164 129)">W16x31</text>
<text x="200" y="129" transform="rotate(-90 200 129)">W16x36</text>
<text x="230" y="130">1/</text>
<text x="232" y="131">4</text>
<text x="186" y="133" transform="rotate(-90 186 133)">28K10</text>
<text x="217" y="136" transform="rotate(-90 217 136)">5/</text>
<text x="218" y="133" transform="rotate(-90 218 133)">16</text>
<text x="201" y="160">15/</text>
<text x="205" y="162">16</text>
<text x="501" y="159">9/</text>
<text x="503" y="160">16</text>
<text x="309" y="171">1/</text>
<text x="313" y="173">4</text>
<text x="501" y="173" transform="rotate(-90 501 173)">4</text>
<text x="499" y="176" transform="rotate(-90 499 176)">3/</text>
<text x="232" y="184">5/</text>
<text x="235" y="186">16</text>
<text x="489" y="184" transform="rotate(-90 489 184)">1/</text>
<text x="491" y="182" transform="rotate(-90 491 182)">2</text>
<text x="232" y="191">5/</text>
<text x="263" y="188">1/</text>
<text x="266" y="189">2</text>
<text x="274" y="188">15/</text>
<text x="278" y="189">16</text>
<text x="499" y="191" transform="rotate(-90 499 191)">3/</text>
<text x="501" y="189" transform="rotate(-90 501 189)">4</text>
<text x="235" y="193">16</text>
<text x="271" y="197">7/</text>
<text x="273" y="198">16</text>
<text x="345" y="203" transform="rotate(-90 345 203)">8</text>
<text x="546" y="201">5/</text>
<text x="549" y="203">16</text>
<text x="343" y="205" transform="rotate(-90 343 205)">7/</text>
<text x="432" y="210">1/</text>
<text x="435" y="212">4</text>
<text x="147" y="220" transform="rotate(-90 147 220)">4</text>
<text x="145" y="222" transform="rotate(-90 145 222)">1/</text>
<text x="530" y="234">1/</text>
<text x="532" y="236">2</text>
<text x="145" y="244" transform="rotate(-90 145 244)">1/</text>
<text x="147" y="242" transform="rotate(-90 147 242)">4</text>
<text x="512" y="244" transform="rotate(-90 512 244)">16</text>
<text x="522" y="241">3/</text>
<text x="525" y="243">4</text>
<text x="538" y="241">3/</text>
<text x="540" y="243">4</text>
<text x="167" y="250" transform="rotate(-90 167 250)">1/</text>
<text x="169" y="248" transform="rotate(-90 169 248)">4</text>
<text x="503" y="251" transform="rotate(-90 503 251)">16</text>
<text x="510" y="248" transform="rotate(-90 510 248)">13/</text>
<text x="147" y="257" transform="rotate(-90 147 257)">4</text>
<text x="502" y="255" transform="rotate(-90 502 255)">11/</text>
<text x="145" y="259" transform="rotate(-90 145 259)">1/</text>
<text x="492" y="263" transform="rotate(-90 492 263)">8</text>
<text x="491" y="265" transform="rotate(-90 491 265)">3/</text>
<text x="503" y="274" transform="rotate(-90 503 274)">16</text>
<text x="502" y="279" transform="rotate(-90 502 279)">11/</text>
<text x="264" y="304" transform="rotate(-90 264 304)">4</text>
<text x="356" y="305" transform="rotate(-90 356 305)">EL17-3</text>
<text x="229" y="307">5/</text>
<text x="232" y="308">8</text>
<text x="262" y="307" transform="rotate(-90 262 307)">3/</text>
<text x="576" y="310" transform="rotate(-90 576 310)">4</text>
<text x="574" y="313" transform="rotate(-90 574 313)">1/</text>
<text x="356" y="324" transform="rotate(-90 356 324)">2</text>
<text x="581" y="321" transform="rotate(-90 581 321)">1/</text>
<text x="583" y="319" transform="rotate(-90 583 319)">2</text>
<text x="354" y="326" transform="rotate(-90 354 326)">1/</text>
<text x="574" y="330" transform="rotate(-90 574 330)">1/</text>
<text x="576" y="327" transform="rotate(-90 576 327)">4</text>
<text x="362" y="333" transform="rotate(-90 362 333)">W18x71</text>
<text x="264" y="341" transform="rotate(-90 264 341)">4</text>
<text x="373" y="337">3/</text>
<text x="376" y="338">8</text>
<text x="533" y="337">15/</text>
<text x="538" y="338">16</text>
<text x="546" y="337">1/</text>
<text x="549" y="338">2</text>
<text x="565" y="340">9/</text>
<text x="568" y="342">16</text>
<text x="229" y="344">7/</text>
<text x="232" y="346">8</text>
<text x="262" y="344" transform="rotate(-90 262 344)">3/</text>
<text x="345" y="347" transform="rotate(-90 345 347)">8</text>
<text x="373" y="345">1/</text>
<text x="376" y="347">2</text>
<text x="444" y="345">1/</text>
<text x="447" y="347">2</text>
<text x="539" y="346">7/</text>
<text x="542" y="348">16</text>
<text x="343" y="350" transform="rotate(-90 343 350)">3/</text>
<text x="392" y="365">3/</text>
<text x="423" y="365">3/</text>
<text x="394" y="367">4</text>
<text x="425" y="367">4</text>
<text x="391" y="375">1/</text>
<text x="393" y="377">2</text>
<text x="182" y="395" transform="rotate(-90 182 395)">EL-0-7</text>
<text x="506" y="401" transform="rotate(-90 506 401)">4</text>
<text x="496" y="406" transform="rotate(-90 496 406)">3/</text>
<text x="497" y="403" transform="rotate(-90 497 403)">16</text>
<text x="505" y="403" transform="rotate(-90 505 403)">3/</text>
<text x="497" y="411" transform="rotate(-90 497 411)">4</text>
<text x="506" y="413" transform="rotate(-90 506 413)">16</text>
<text x="309" y="417">5/</text>
<text x="312" y="419">16</text>
<text x="496" y="414" transform="rotate(-90 496 414)">3/</text>
<text x="505" y="415" transform="rotate(-90 505 415)">3/</text>
<text x="575" y="434">1/</text>
<text x="579" y="436">4</text>
<text x="499" y="442">1/</text>
<text x="503" y="444">4</text>
<text x="575" y="441">1/</text>
<text x="579" y="443">4</text>
<text x="499" y="449">1/</text>
<text x="503" y="451">4</text>
<text x="255" y="461">13/</text>
<text x="259" y="463">16</text>
<text x="282" y="493">7/</text>
<text x="285" y="495">8</text>
<text x="289" y="493">3/</text>
<text x="291" y="495">8</text>
<text x="284" y="501">5/</text>
<text x="287" y="503">8</text>
<text x="280" y="509">1/</text>
<text x="289" y="509">1/</text>
<text x="283" y="510">2</text>
<text x="291" y="510">16</text>
</g>
<g font-size="4.2">
<text x="823" y="49">1/</text>
<text x="825" y="51">4</text>
<text x="776" y="56">7/</text>
<text x="778" y="57">16</text>
<text x="776" y="62">3/</text>
<text x="778" y="63">8</text>
<text x="824" y="62">7/</text>
<text x="826" y="63">16</text>
<text x="776" y="68">3/</text>
<text x="778" y="70">8</text>
<text x="772" y="87">3/</text>
<text x="774" y="89">4</text>
<text x="772" y="94">3/</text>
<text x="774" y="95">4</text>
<text x="778" y="94">3/</text>
<text x="780" y="95">4</text>
<text x="823" y="94">1/</text>
<text x="825" y="95">2</text>
<text x="769" y="113">1/</text>
<text x="823" y="113">1/</text>
<text x="770" y="114">2</text>
<text x="825" y="114">4</text>
</g>
<g font-size="4">
<text x="180" y="84" transform="rotate(-90 180 84)">4</text>
<text x="179" y="86" transform="rotate(-90 179 86)">3/</text>
<text x="158" y="93" transform="rotate(-90 158 93)">1/</text>
<text x="159" y="91" transform="rotate(-90 159 91)">4</text>
<text x="356" y="292" transform="rotate(-90 356 292)">8</text>
<text x="355" y="294" transform="rotate(-90 355 294)">3/</text>
</g>
<g font-size="3.7">
<text x="17" y="551" transform="rotate(-90 17 551)">18:24:41</text>
<text x="17" y="561" transform="rotate(-90 17 561)">2025</text>
<text x="17" y="570" transform="rotate(-90 17 570)">Jun 17</text>
<text x="17" y="593" transform="rotate(-90 17 593)">PRINTED ON</text>
</g>
</svg>
